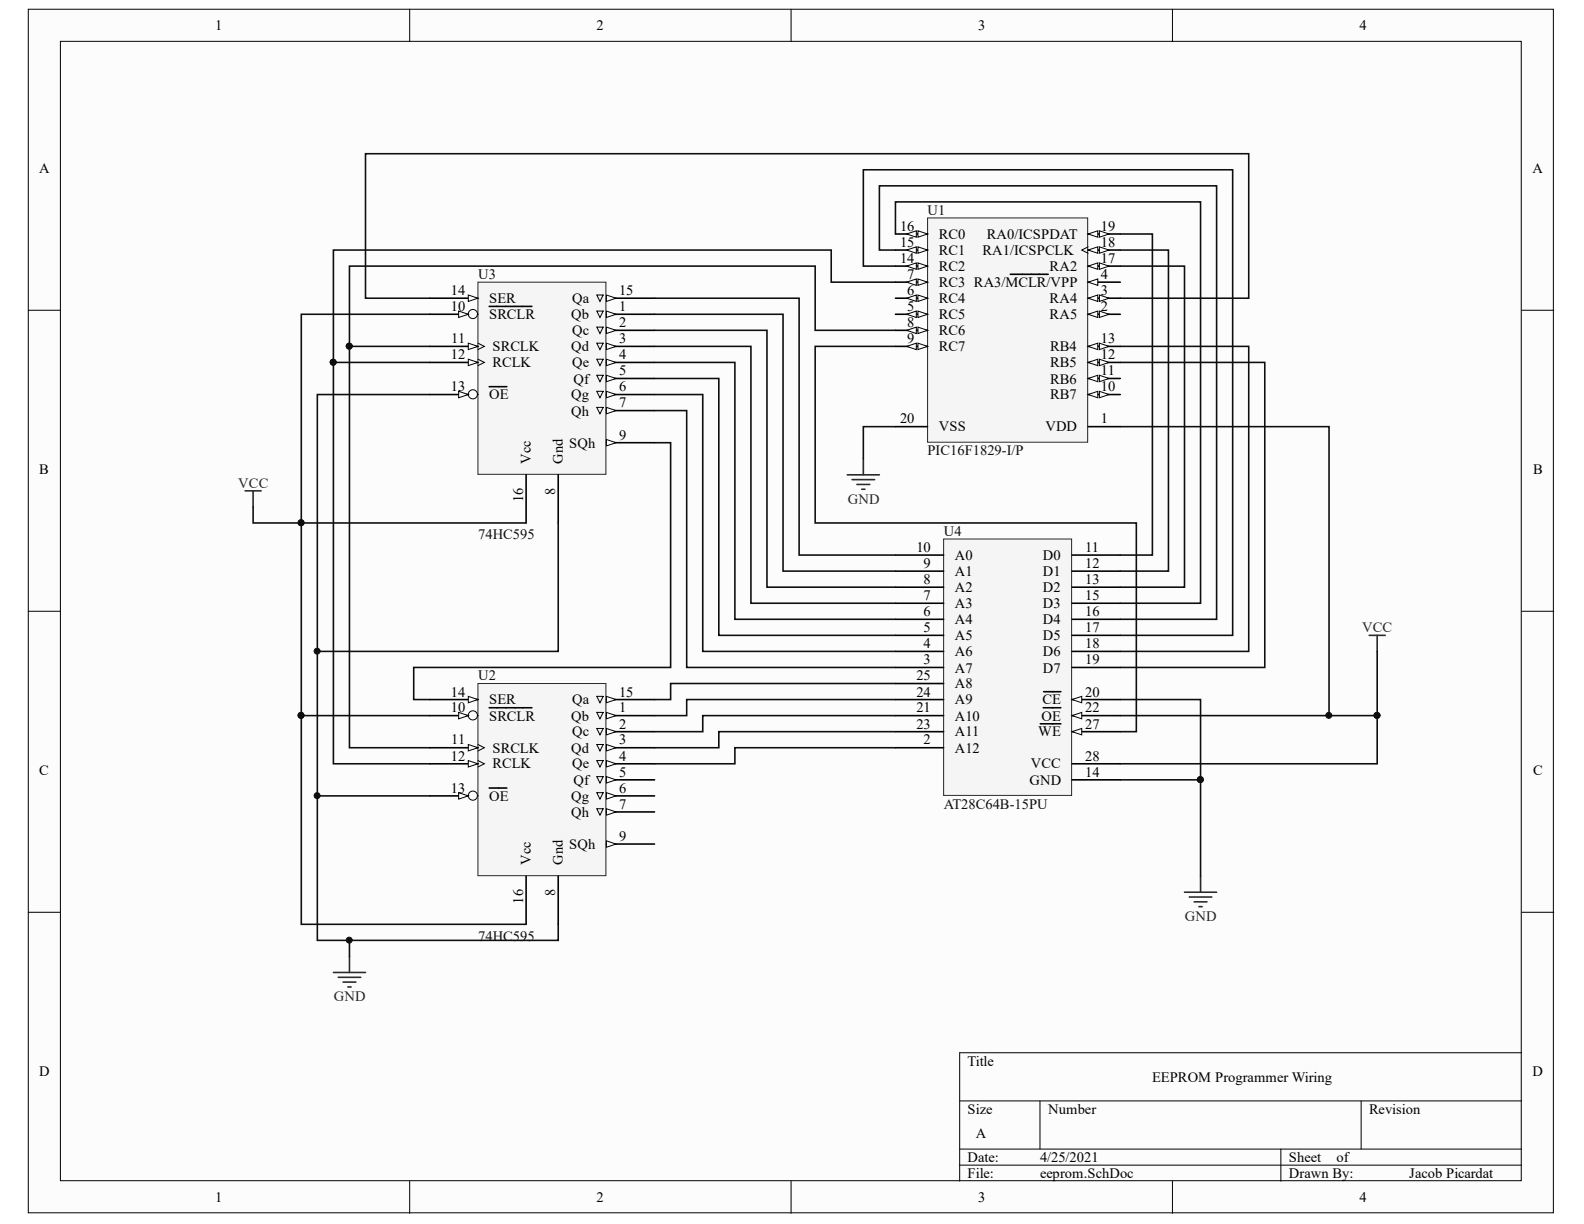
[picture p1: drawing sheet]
<svg xmlns="http://www.w3.org/2000/svg" width="279mm" height="216mm" viewBox="0 0 279 216" stroke-linecap="round" stroke-linejoin="round" font-family="sans-serif">
<g fill="#fcfcfc" stroke="#000" stroke-width=".18">
<path d="M5 1.6h269v212.3h-269z"/>
<path d="M10.7 7.3h257.6v201h-257.6z"/>
</g>
<g fill="none" stroke="#000" stroke-width=".18">
<path d="M72.3 1.6v5.7M139.5 1.6v5.7M206.8 1.6v5.7M5 54.7h5.7M268.4 54.7h5.7M5 107.8h5.7M268.4 107.8h5.7M5 160.9h5.7M268.4 160.9h5.7M169.3 194.2h99.1M183.4 194.2v8.5M240.1 194.2v8.5"/>
<path d="M268.4 185.7h-99.1v22.6M72.3 208.3v5.7M139.5 208.3v5.7M169.3 202.7h99.1M169.3 205.5h99.1M206.8 208.3v5.7M225.9 202.7v5.6"/>
</g>
<path d="M163.6 38.4h28.3v39.6h-28.3z" fill="#f5f5f5" stroke="#262626" stroke-width=".18"/>
<path d="M191.9 55.4h5.7M191.9 75.3h5.7" fill="none" stroke="#000" stroke-width=".28"/>
<g fill="#fcfcfc" stroke="#000" stroke-width=".18">
<path d="M191.9 55.4l1.7-.5v1.1z"/>
<path d="M193.9 54.9l1.7 .5-1.7 .6z"/>
</g>
<path d="M191.9 52.6h5.7" fill="none" stroke="#000" stroke-width=".28"/>
<g fill="#fcfcfc" stroke="#000" stroke-width=".18">
<path d="M191.9 52.6l1.7-.6v1.2z"/>
<path d="M193.9 52l1.7 .6-1.7 .6z"/>
</g>
<path d="M191.9 49.8h5.7" fill="none" stroke="#000" stroke-width=".28"/>
<path d="M191.9 49.8l1.7-.6v1.1z" fill="#fcfcfc" stroke="#000" stroke-width=".18"/>
<path d="M157.9 55.4h5.7M178.2 48.4h6.7" fill="none" stroke="#000" stroke-width=".28"/>
<g fill="#fcfcfc" stroke="#000" stroke-width=".18">
<path d="M161.9 54.9l1.7 .5-1.7 .6z"/>
<path d="M159.9 55.4l1.7-.5v1.1z"/>
</g>
<path d="M157.9 52.6h5.7" fill="none" stroke="#000" stroke-width=".28"/>
<g fill="#fcfcfc" stroke="#000" stroke-width=".18">
<path d="M161.9 52l1.7 .6-1.7 .6z"/>
<path d="M159.9 52.6l1.7-.6v1.2z"/>
</g>
<path d="M157.9 49.8h5.7" fill="none" stroke="#000" stroke-width=".28"/>
<g fill="#fcfcfc" stroke="#000" stroke-width=".18">
<path d="M161.9 49.2l1.7 .6-1.7 .5z"/>
<path d="M159.9 49.8l1.7-.6v1.1z"/>
</g>
<path d="M157.9 58.3h5.7" fill="none" stroke="#000" stroke-width=".28"/>
<g fill="#fcfcfc" stroke="#000" stroke-width=".18">
<path d="M161.9 57.7l1.7 .6-1.7 .5z"/>
<path d="M159.9 58.3l1.7-.6v1.1z"/>
</g>
<path d="M157.9 61.1h5.7" fill="none" stroke="#000" stroke-width=".28"/>
<g fill="#fcfcfc" stroke="#000" stroke-width=".18">
<path d="M161.9 60.5l1.7 .6-1.7 .6z"/>
<path d="M159.9 61.1l1.7-.6v1.2z"/>
</g>
<path d="M191.9 69.6h5.7" fill="none" stroke="#000" stroke-width=".28"/>
<g fill="#fcfcfc" stroke="#000" stroke-width=".18">
<path d="M191.9 69.6l1.7-.6v1.2z"/>
<path d="M193.9 69l1.7 .6-1.7 .6z"/>
</g>
<path d="M191.9 66.8h5.7" fill="none" stroke="#000" stroke-width=".28"/>
<g fill="#fcfcfc" stroke="#000" stroke-width=".18">
<path d="M191.9 66.8l1.7-.6v1.1z"/>
<path d="M193.9 66.2l1.7 .6-1.7 .5z"/>
</g>
<path d="M191.9 63.9h5.7" fill="none" stroke="#000" stroke-width=".28"/>
<g fill="#fcfcfc" stroke="#000" stroke-width=".18">
<path d="M191.9 63.9l1.7-.5v1.1z"/>
<path d="M193.9 63.4l1.7 .5-1.7 .6z"/>
</g>
<path d="M191.9 61.1h5.7" fill="none" stroke="#000" stroke-width=".28"/>
<g fill="#fcfcfc" stroke="#000" stroke-width=".18">
<path d="M191.9 61.1l1.7-.6v1.2z"/>
<path d="M193.9 60.5l1.7 .6-1.7 .6z"/>
</g>
<path d="M157.9 46.9h5.7" fill="none" stroke="#000" stroke-width=".28"/>
<g fill="#fcfcfc" stroke="#000" stroke-width=".18">
<path d="M161.9 46.4l1.7 .5-1.7 .6z"/>
<path d="M159.9 46.9l1.7-.5v1.1z"/>
</g>
<path d="M157.9 44.1h5.7" fill="none" stroke="#000" stroke-width=".28"/>
<g fill="#fcfcfc" stroke="#000" stroke-width=".18">
<path d="M161.9 43.5l1.7 .6-1.7 .6z"/>
<path d="M159.9 44.1l1.7-.6v1.2z"/>
</g>
<path d="M157.9 41.3h5.7" fill="none" stroke="#000" stroke-width=".28"/>
<g fill="#fcfcfc" stroke="#000" stroke-width=".18">
<path d="M161.9 40.7l1.7 .6-1.7 .5z"/>
<path d="M159.9 41.3l1.7-.6v1.1z"/>
</g>
<path d="M191.9 46.9h5.7" fill="none" stroke="#000" stroke-width=".28"/>
<g fill="#fcfcfc" stroke="#000" stroke-width=".18">
<path d="M191.9 46.9l1.7-.5v1.1z"/>
<path d="M193.9 46.4l1.7 .5-1.7 .6z"/>
</g>
<path d="M191.9 44.1h5.7" fill="none" stroke="#000" stroke-width=".28"/>
<path d="M191.9 43.5l-1.1 .6 1.1 .6" fill="none" stroke="#000" stroke-width=".18"/>
<g fill="#fcfcfc" stroke="#000" stroke-width=".18">
<path d="M191.9 44.1l1.7-.6v1.2z"/>
<path d="M193.9 43.5l1.7 .6-1.7 .6z"/>
</g>
<path d="M191.9 41.3h5.7" fill="none" stroke="#000" stroke-width=".28"/>
<g fill="#fcfcfc" stroke="#000" stroke-width=".18">
<path d="M191.9 41.3l1.7-.6v1.1z"/>
<path d="M193.9 40.7l1.7 .6-1.7 .5z"/>
</g>
<path d="M157.9 75.3h5.7" fill="none" stroke="#000" stroke-width=".28"/>
<path d="M84.3 120.6h22.6v33.9h-22.6z" fill="#f5f5f5" stroke="#262626" stroke-width=".18"/>
<path d="M75.8 123.4h8.5" fill="none" stroke="#000" stroke-width=".28"/>
<path d="M82.6 122.8l1.7 .6-1.7 .6z" fill="#fcfcfc" stroke="#000" stroke-width=".18"/>
<path d="M75.8 140.4h8.5" fill="none" stroke="#000" stroke-width=".28"/>
<circle cx="83.4" cy="140.3" r=".81" fill="#fcfcfc" stroke="#000" stroke-width=".18"/>
<path d="M80.9 139.8l1.7 .6-1.7 .6z" fill="#fcfcfc" stroke="#000" stroke-width=".18"/>
<path d="M75.8 134.7h8.5M86.3 139h3.1" fill="none" stroke="#000" stroke-width=".28"/>
<path d="M84.3 134.2l1.1 .5-1.1 .6" fill="none" stroke="#000" stroke-width=".18"/>
<path d="M82.6 134.2l1.7 .5-1.7 .6z" fill="#fcfcfc" stroke="#000" stroke-width=".18"/>
<path d="M75.8 126.2h8.5" fill="none" stroke="#000" stroke-width=".28"/>
<circle cx="83.4" cy="126.2" r=".81" fill="#fcfcfc" stroke="#000" stroke-width=".18"/>
<path d="M80.9 125.7l1.7 .5-1.7 .6z" fill="#fcfcfc" stroke="#000" stroke-width=".18"/>
<path d="M75.8 131.9h8.5M86.3 124.8h7.5" fill="none" stroke="#000" stroke-width=".28"/>
<path d="M84.3 131.3l1.1 .6-1.1 .6" fill="none" stroke="#000" stroke-width=".18"/>
<path d="M82.6 131.3l1.7 .6-1.7 .6z" fill="#fcfcfc" stroke="#000" stroke-width=".18"/>
<path d="M107 123.4h8.5" fill="none" stroke="#000" stroke-width=".28"/>
<path d="M105.3 122.8h1.1l-.6 1.2z" fill="none" stroke="#000" stroke-width=".18"/>
<path d="M107 122.8l1.7 .6-1.7 .6z" fill="#fcfcfc" stroke="#000" stroke-width=".18"/>
<path d="M107 126.2h8.5" fill="none" stroke="#000" stroke-width=".28"/>
<path d="M105.3 125.7h1.1l-.6 1.1z" fill="none" stroke="#000" stroke-width=".18"/>
<path d="M107 125.7l1.7 .5-1.7 .6z" fill="#fcfcfc" stroke="#000" stroke-width=".18"/>
<path d="M107 129.1h8.5" fill="none" stroke="#000" stroke-width=".28"/>
<path d="M105.3 128.5h1.1l-.6 1.1z" fill="none" stroke="#000" stroke-width=".18"/>
<path d="M107 128.5l1.7 .6-1.7 .5z" fill="#fcfcfc" stroke="#000" stroke-width=".18"/>
<path d="M107 131.9h8.5" fill="none" stroke="#000" stroke-width=".28"/>
<path d="M105.3 131.3h1.1l-.6 1.2z" fill="none" stroke="#000" stroke-width=".18"/>
<path d="M107 131.3l1.7 .6-1.7 .6z" fill="#fcfcfc" stroke="#000" stroke-width=".18"/>
<path d="M107 134.7h8.5" fill="none" stroke="#000" stroke-width=".28"/>
<path d="M105.3 134.2h1.1l-.6 1.1z" fill="none" stroke="#000" stroke-width=".18"/>
<path d="M107 134.2l1.7 .5-1.7 .6z" fill="#fcfcfc" stroke="#000" stroke-width=".18"/>
<path d="M107 137.6h8.5" fill="none" stroke="#000" stroke-width=".28"/>
<path d="M105.3 137h1.1l-.6 1.1z" fill="none" stroke="#000" stroke-width=".18"/>
<path d="M107 137l1.7 .6-1.7 .5z" fill="#fcfcfc" stroke="#000" stroke-width=".18"/>
<path d="M107 140.4h8.5" fill="none" stroke="#000" stroke-width=".28"/>
<path d="M105.3 139.8h1.1l-.6 1.2z" fill="none" stroke="#000" stroke-width=".18"/>
<path d="M107 139.8l1.7 .6-1.7 .6z" fill="#fcfcfc" stroke="#000" stroke-width=".18"/>
<path d="M107 143.2h8.5" fill="none" stroke="#000" stroke-width=".28"/>
<path d="M105.3 142.7h1.1l-.6 1.1z" fill="none" stroke="#000" stroke-width=".18"/>
<path d="M107 142.7l1.7 .5-1.7 .6z" fill="#fcfcfc" stroke="#000" stroke-width=".18"/>
<path d="M107 148.9h8.5" fill="none" stroke="#000" stroke-width=".28"/>
<path d="M107 148.3l1.7 .6-1.7 .5z" fill="#fcfcfc" stroke="#000" stroke-width=".18"/>
<path d="M92.8 154.5v8.5M98.5 154.5v8.5" fill="none" stroke="#000" stroke-width=".28"/>
<path d="M84.3 49.8h22.6v33.9h-22.6z" fill="#f5f5f5" stroke="#262626" stroke-width=".18"/>
<path d="M75.8 52.6h8.5" fill="none" stroke="#000" stroke-width=".28"/>
<path d="M82.6 52l1.7 .6-1.7 .6z" fill="#fcfcfc" stroke="#000" stroke-width=".18"/>
<path d="M75.8 69.6h8.5" fill="none" stroke="#000" stroke-width=".28"/>
<circle cx="83.4" cy="69.5" r=".81" fill="#fcfcfc" stroke="#000" stroke-width=".18"/>
<path d="M80.9 69l1.7 .6-1.7 .6z" fill="#fcfcfc" stroke="#000" stroke-width=".18"/>
<path d="M75.8 63.9h8.5M86.3 68.2h3.1" fill="none" stroke="#000" stroke-width=".28"/>
<path d="M84.3 63.4l1.1 .5-1.1 .6" fill="none" stroke="#000" stroke-width=".18"/>
<path d="M82.6 63.4l1.7 .5-1.7 .6z" fill="#fcfcfc" stroke="#000" stroke-width=".18"/>
<path d="M75.8 55.4h8.5" fill="none" stroke="#000" stroke-width=".28"/>
<circle cx="83.4" cy="55.4" r=".81" fill="#fcfcfc" stroke="#000" stroke-width=".18"/>
<path d="M80.9 54.9l1.7 .5-1.7 .6z" fill="#fcfcfc" stroke="#000" stroke-width=".18"/>
<path d="M86.3 54h7.5M75.8 61.1h8.5" fill="none" stroke="#000" stroke-width=".28"/>
<path d="M84.3 60.5l1.1 .6-1.1 .6" fill="none" stroke="#000" stroke-width=".18"/>
<path d="M82.6 60.5l1.7 .6-1.7 .6z" fill="#fcfcfc" stroke="#000" stroke-width=".18"/>
<path d="M107 52.6h8.5" fill="none" stroke="#000" stroke-width=".28"/>
<path d="M105.3 52h1.1l-.6 1.2z" fill="none" stroke="#000" stroke-width=".18"/>
<path d="M107 52l1.7 .6-1.7 .6z" fill="#fcfcfc" stroke="#000" stroke-width=".18"/>
<path d="M107 55.4h8.5" fill="none" stroke="#000" stroke-width=".28"/>
<path d="M105.3 54.9h1.1l-.6 1.1z" fill="none" stroke="#000" stroke-width=".18"/>
<path d="M107 54.9l1.7 .5-1.7 .6z" fill="#fcfcfc" stroke="#000" stroke-width=".18"/>
<path d="M107 58.3h8.5" fill="none" stroke="#000" stroke-width=".28"/>
<path d="M105.3 57.7h1.1l-.6 1.1z" fill="none" stroke="#000" stroke-width=".18"/>
<path d="M107 57.7l1.7 .6-1.7 .5z" fill="#fcfcfc" stroke="#000" stroke-width=".18"/>
<path d="M107 61.1h8.5" fill="none" stroke="#000" stroke-width=".28"/>
<path d="M105.3 60.5h1.1l-.6 1.2z" fill="none" stroke="#000" stroke-width=".18"/>
<path d="M107 60.5l1.7 .6-1.7 .6z" fill="#fcfcfc" stroke="#000" stroke-width=".18"/>
<path d="M107 63.9h8.5" fill="none" stroke="#000" stroke-width=".28"/>
<path d="M105.3 63.4h1.1l-.6 1.1z" fill="none" stroke="#000" stroke-width=".18"/>
<path d="M107 63.4l1.7 .5-1.7 .6z" fill="#fcfcfc" stroke="#000" stroke-width=".18"/>
<path d="M107 66.8h8.5" fill="none" stroke="#000" stroke-width=".28"/>
<path d="M105.3 66.2h1.1l-.6 1.1z" fill="none" stroke="#000" stroke-width=".18"/>
<path d="M107 66.2l1.7 .6-1.7 .5z" fill="#fcfcfc" stroke="#000" stroke-width=".18"/>
<path d="M107 69.6h8.5" fill="none" stroke="#000" stroke-width=".28"/>
<path d="M105.3 69h1.1l-.6 1.2z" fill="none" stroke="#000" stroke-width=".18"/>
<path d="M107 69l1.7 .6-1.7 .6z" fill="#fcfcfc" stroke="#000" stroke-width=".18"/>
<path d="M107 72.4h8.5" fill="none" stroke="#000" stroke-width=".28"/>
<path d="M105.3 71.9h1.1l-.6 1.1z" fill="none" stroke="#000" stroke-width=".18"/>
<path d="M107 71.9l1.7 .5-1.7 .6z" fill="#fcfcfc" stroke="#000" stroke-width=".18"/>
<path d="M107 78.1h8.5" fill="none" stroke="#000" stroke-width=".28"/>
<path d="M107 77.5l1.7 .6-1.7 .6z" fill="#fcfcfc" stroke="#000" stroke-width=".18"/>
<path d="M92.8 83.8v8.4M98.5 83.8v8.4" fill="none" stroke="#000" stroke-width=".28"/>
<path d="M166.4 95.1h22.6v45.2h-22.6z" fill="#f5f5f5" stroke="#262626" stroke-width=".18"/>
<g fill="none" stroke="#000" stroke-width=".28">
<path d="M157.9 97.9h8.5M189.1 97.9h8.5M157.9 117.7h8.5M157.9 114.9h8.5M157.9 112.1h8.5M157.9 109.2h8.5M157.9 106.4h8.5M157.9 103.6h8.5M157.9 100.7h8.5M189.1 117.7h8.5M189.1 114.9h8.5M189.1 112.1h8.5"/>
<path d="M189.1 109.2h8.5M189.1 106.4h8.5M189.1 103.6h8.5M189.1 100.7h8.5M157.9 131.9h8.5M189.1 137.6h8.5M189.1 123.4h8.5"/>
</g>
<path d="M189.1 123.4l1.7-.6v1.2z" fill="#fcfcfc" stroke="#000" stroke-width=".18"/>
<path d="M157.9 126.2h8.5M184.1 122h3M189.1 126.2h8.5" fill="none" stroke="#000" stroke-width=".28"/>
<path d="M189.1 126.2l1.7-.5v1.1z" fill="#fcfcfc" stroke="#000" stroke-width=".18"/>
<path d="M157.9 129.1h8.5M157.9 123.4h8.5M157.9 120.6h8.5M184 124.8h3.1M189.1 129.1h8.5" fill="none" stroke="#000" stroke-width=".28"/>
<path d="M189.1 129.1l1.7-.6v1.1z" fill="#fcfcfc" stroke="#000" stroke-width=".18"/>
<path d="M183.5 127.7h3.6M189.1 134.7h8.5" fill="none" stroke="#000" stroke-width=".28"/>
<g fill="none" stroke="#0e0e0e" stroke-width=".28">
<path d="M75.8 52.6h-11.3v-25.5h155.8v25.5h-22.7M75.8 55.4h-22.7v70.8h22.7M115.5 58.3h19.8v45.3h22.6M115.5 55.4h22.6v45.3h19.8M115.5 52.6h25.5v45.3h16.9M157.9 58.3h-14.1v-11.4h-82.2v14.2h14.2M157.9 49.8h-11.3v-5.7h-87.8v19.8h17M157.9 41.3v-5.7h53.9v70.8h-14.2M157.9 44.1h-2.8v-11.3h59.5v76.4h-17M157.9 46.9h-5.6v-17h65.1v82.2h-19.8M197.6 41.3h5.7v56.6h-5.7M197.6 44.1h8.5v56.6h-8.5"/>
<path d="M197.6 46.9h11.3v56.7h-11.3M58.8 63.9v70.8h17M61.6 61.1v70.8h14.2M75.8 69.6h-19.8v96.3h42.5v-2.9M115.5 72.4h5.6v45.3h36.8M115.5 69.6h8.5v45.3h33.9M115.5 66.8h11.3v45.3h31.1M115.5 63.9h14.1v45.3h28.3M115.5 61.1h17v45.3h25.4M115.5 78.1h2.8v39.6h-45.3v5.7h2.8M157.9 61.1h-14.1v31.1h56.6v36.9h-2.8M157.9 75.3h-5.6v5.6"/>
<path d="M197.6 61.1h22.7v53.8h-22.7M197.6 63.9h25.5v53.8h-25.5M197.6 75.3h36.8v50.9M44.6 89.4v2.8h48.2M98.5 92.2v22.7h-42.5M242.9 114.9v11.3h-45.3M53.1 126.2v36.8h39.7M157.9 120.6h-39.6v2.8h-2.8M157.9 123.4h-36.8v2.8h-5.6M157.9 126.2h-33.9v2.9h-8.5M157.9 129.1h-31.1v2.8h-11.3M157.9 131.9h-28.3v2.8h-14.1"/>
<path d="M197.6 137.6h14.2v16.9M197.6 123.4h14.2v14.2M242.9 126.2v8.5h-45.3M56 140.4h19.8M61.6 165.9v2.8"/>
</g>
<g fill="#0e0e0e" stroke="#0e0e0e" stroke-width=".18">
<circle cx="61.6" cy="61.1" r=".52"/>
<circle cx="58.8" cy="63.9" r=".52"/>
<circle cx="211.7" cy="137.5" r=".52"/>
<circle cx="242.9" cy="126.2" r=".52"/>
<circle cx="234.4" cy="126.2" r=".52"/>
<circle cx="55.9" cy="140.3" r=".52"/>
<circle cx="55.9" cy="114.9" r=".52"/>
<circle cx="53.1" cy="126.2" r=".52"/>
<circle cx="53.1" cy="92.2" r=".52"/>
<circle cx="61.6" cy="165.8" r=".52"/>
</g>
<g fill="none" stroke="#262626" stroke-width=".28">
<path d="M43.2 86.6h2.9M44.6 86.6v2.8M149.4 83.8h5.7M150.3 84.6h4M151.1 85.5h2.3M152 86.3h.6M152.3 80.9v2.9M241.5 112.1h2.8M242.9 112.1v2.8M208.9 157.4h5.7M209.8 158.2h3.9M210.6 159.1h2.3"/>
<path d="M211.5 159.9h.5M211.8 154.5v2.9M58.8 171.5h5.7M59.7 172.4h3.9M60.5 173.2h2.3M61.4 174.1h.5M61.6 168.7v2.8"/>
</g>
<g font-size="2.6">
<text x="93.6" y="81.8" transform="rotate(-90 93.6 81.8)">Vcc</text>
<text x="99.3" y="81.8" transform="rotate(-90 99.3 81.8)">Gnd</text>
<text x="92.3" y="88.5" transform="rotate(-90 92.3 88.5)">16</text>
<text x="97.9" y="87.3" transform="rotate(-90 97.9 87.3)">8</text>
<text x="93.6" y="152.5" transform="rotate(-90 93.6 152.5)">Vcc</text>
<text x="99.3" y="152.5" transform="rotate(-90 99.3 152.5)">Gnd</text>
<text x="92.3" y="159.4" transform="rotate(-90 92.3 159.4)">16</text>
<text x="97.9" y="158.1" transform="rotate(-90 97.9 158.1)">8</text>
</g>
<g font-size="2.5">
<text x="38" y="5.3">1</text>
<text x="105.2" y="5.3">2</text>
<text x="172.5" y="5.3">3</text>
<text x="239.8" y="5.3">4</text>
<text x="6.9" y="30.4">A</text>
<text x="270.3" y="30.4">A</text>
<text x="158.8" y="40.8">16</text>
<text x="194.2" y="40.8">19</text>
<text x="158.8" y="46.3">14</text>
<text x="158.8" y="43.6">15</text>
<text x="165.6" y="47.8">RC2</text>
<text x="165.6" y="45">RC1</text>
<text x="165.6" y="42.1">RC0</text>
<text x="173.3" y="45">RA1/ICSPCLK</text>
<text x="174.1" y="42.1">RA0/ICSPDAT</text>
<text x="185.1" y="47.8">RA2</text>
<text x="194.2" y="46.3">17</text>
<text x="194.2" y="43.6">18</text>
<text x="79.5" y="52">14</text>
<text x="86.3" y="53.4">SER</text>
<text x="100.9" y="53.4">Qa</text>
<text x="109.2" y="52">15</text>
<text x="160" y="52">6</text>
<text x="160" y="49.2">7</text>
<text x="165.6" y="53.4">RC4</text>
<text x="165.6" y="50.7">RC3 RA3/MCLR/VPP</text>
<text x="185.1" y="53.4">RA4</text>
<text x="194.2" y="52">3</text>
<text x="194.2" y="49.2">4</text>
<text x="79.5" y="54.9">10</text>
<text x="86.3" y="56.3">SRCLR</text>
<text x="100.7" y="56.3">Qb</text>
<text x="100.9" y="59.1">Qc</text>
<text x="109.2" y="54.9">1</text>
<text x="109.2" y="57.7">2</text>
<text x="160" y="54.9">5</text>
<text x="160" y="57.7">8</text>
<text x="165.6" y="56.3">RC5</text>
<text x="165.6" y="59.1">RC6</text>
<text x="185.1" y="56.3">RA5</text>
<text x="194.2" y="54.9">2</text>
<text x="79.5" y="63.3">12</text>
<text x="79.6" y="60.5">11</text>
<text x="86.9" y="64.8">RCLK</text>
<text x="86.9" y="62">SRCLK</text>
<text x="100.7" y="62">Qd</text>
<text x="100.9" y="64.8">Qe</text>
<text x="109.2" y="60.5">3</text>
<text x="109.2" y="63.3">4</text>
<text x="160" y="60.5">9</text>
<text x="165.6" y="62">RC7</text>
<text x="185.2" y="64.8">RB5</text>
<text x="185.2" y="62">RB4</text>
<text x="194.2" y="63.3">12</text>
<text x="194.2" y="60.5">13</text>
<text x="79.5" y="69">13</text>
<text x="86.3" y="70.4">OE</text>
<text x="100.7" y="70.4">Qg</text>
<text x="101.2" y="67.7">Qf</text>
<text x="109.2" y="66.2">5</text>
<text x="109.2" y="69">6</text>
<text x="109.2" y="71.9">7</text>
<text x="185.2" y="70.4">RB7</text>
<text x="185.2" y="67.7">RB6</text>
<text x="194.2" y="69">10</text>
<text x="194.2" y="66.2">11</text>
<text x="100.7" y="73.3">Qh</text>
<text x="109.2" y="77.5">9</text>
<text x="158.8" y="74.7">20</text>
<text x="165.6" y="76.1">VSS</text>
<text x="184.4" y="76.1">VDD</text>
<text x="194.2" y="74.7">1</text>
<text x="6.9" y="83.5">B</text>
<text x="100.4" y="79">SQh</text>
<text x="270.4" y="83.5">B</text>
<text x="161.6" y="97.3">10</text>
<text x="162.9" y="100.2">9</text>
<text x="168.4" y="101.6">A1</text>
<text x="168.4" y="98.8">A0</text>
<text x="184" y="98.8">D0</text>
<text x="184" y="101.6">D1</text>
<text x="191.4" y="97.3">11</text>
<text x="191.4" y="100.2">12</text>
<text x="162.9" y="105.9">7</text>
<text x="162.9" y="103">8</text>
<text x="168.4" y="107.3">A3</text>
<text x="168.4" y="104.4">A2</text>
<text x="184" y="104.4">D2</text>
<text x="184" y="107.3">D3</text>
<text x="191.4" y="103">13</text>
<text x="191.4" y="105.9">15</text>
<text x="162.9" y="111.5">5</text>
<text x="162.9" y="108.7">6</text>
<text x="168.4" y="113">A5</text>
<text x="168.4" y="110.1">A4</text>
<text x="184" y="110.1">D4</text>
<text x="184" y="113">D5</text>
<text x="191.4" y="108.7">16</text>
<text x="191.4" y="111.5">17</text>
<text x="161.6" y="120">25</text>
<text x="162.9" y="117.2">3</text>
<text x="162.9" y="114.3">4</text>
<text x="168.4" y="118.6">A7</text>
<text x="168.4" y="115.8">A6</text>
<text x="184" y="115.8">D6</text>
<text x="184" y="118.6">D7</text>
<text x="191.4" y="114.3">18</text>
<text x="191.4" y="117.2">19</text>
<text x="79.5" y="122.9">14</text>
<text x="79.5" y="125.7">10</text>
<text x="86.3" y="124.2">SER</text>
<text x="100.9" y="124.2">Qa</text>
<text x="109.2" y="122.9">15</text>
<text x="109.2" y="125.7">1</text>
<text x="161.6" y="125.7">21</text>
<text x="161.6" y="122.9">24</text>
<text x="168.4" y="124.2">A9</text>
<text x="168.4" y="121.4">A8</text>
<text x="183.9" y="124.2">CE</text>
<text x="191.4" y="122.9">20</text>
<text x="191.4" y="125.7">22</text>
<text x="79.6" y="131.3">11</text>
<text x="86.3" y="127.1">SRCLR</text>
<text x="100.7" y="127.1">Qb</text>
<text x="100.9" y="129.9">Qc</text>
<text x="109.2" y="128.5">2</text>
<text x="109.2" y="131.3">3</text>
<text x="161.6" y="128.5">23</text>
<text x="162.9" y="131.3">2</text>
<text x="168.4" y="127.1">A10</text>
<text x="168.4" y="129.9">A11</text>
<text x="183.1" y="129.9">WE</text>
<text x="183.7" y="127.1">OE</text>
<text x="191.4" y="128.5">27</text>
<text x="6.9" y="136.6">C</text>
<text x="79.5" y="134.2">12</text>
<text x="86.9" y="135.5">RCLK</text>
<text x="86.9" y="132.8">SRCLK</text>
<text x="100.7" y="132.8">Qd</text>
<text x="100.9" y="135.5">Qe</text>
<text x="109.2" y="134.2">4</text>
<text x="109.2" y="137">5</text>
<text x="168.4" y="132.8">A12</text>
<text x="181.8" y="135.5">VCC</text>
<text x="191.4" y="137">14</text>
<text x="191.4" y="134.2">28</text>
<text x="270.4" y="136.6">C</text>
<text x="79.5" y="139.9">13</text>
<text x="86.3" y="141.2">OE</text>
<text x="100.7" y="141.2">Qg</text>
<text x="101.2" y="138.4">Qf</text>
<text x="109.2" y="139.9">6</text>
<text x="109.2" y="142.6">7</text>
<text x="181.6" y="138.4">GND</text>
<text x="100.4" y="149.8">SQh</text>
<text x="100.7" y="144.1">Qh</text>
<text x="109.2" y="148.3">9</text>
<text x="6.9" y="189.7">D</text>
<text x="170.7" y="188">Title</text>
<text x="203.2" y="190.8">EEPROM Programmer Wiring</text>
<text x="270.3" y="189.7">D</text>
<text x="170.7" y="196.5">Size</text>
<text x="184.9" y="196.5">Number</text>
<text x="241.5" y="196.5">Revision</text>
<text x="172.1" y="200.7">A</text>
<text x="170.7" y="205">Date:</text>
<text x="170.7" y="207.8">File:</text>
<text x="183.5" y="205">4/25/2021</text>
<text x="183.5" y="207.8">eeprom.SchDoc</text>
<text x="227.4" y="205">Sheet</text>
<text x="227.4" y="207.8">Drawn By:</text>
<text x="235.7" y="205">of</text>
<text x="248.6" y="207.8">Jacob Picardat</text>
<text x="38" y="212.1">1</text>
<text x="105.2" y="212.1">2</text>
<text x="172.5" y="212.1">3</text>
<text x="239.8" y="212.1">4</text>
</g>
<g font-size="2.5" fill="#0e0e0e">
<text x="163.6" y="37.9">U1</text>
<text x="84.3" y="49.2">U3</text>
<text x="163.6" y="80.3">PIC16F1829-I/P</text>
<text x="84.3" y="95.1">74HC595</text>
<text x="166.5" y="94.5">U4</text>
<text x="84.3" y="120">U2</text>
<text x="166.5" y="142.6">AT28C64B-15PU</text>
<text x="84.3" y="165.9">74HC595</text>
</g>
<g font-size="2.5" fill="#262626">
<text x="42" y="86">VCC</text>
<text x="149.5" y="88.9">GND</text>
<text x="240.3" y="111.5">VCC</text>
<text x="209" y="162.5">GND</text>
<text x="58.9" y="176.6">GND</text>
</g>
</svg>
